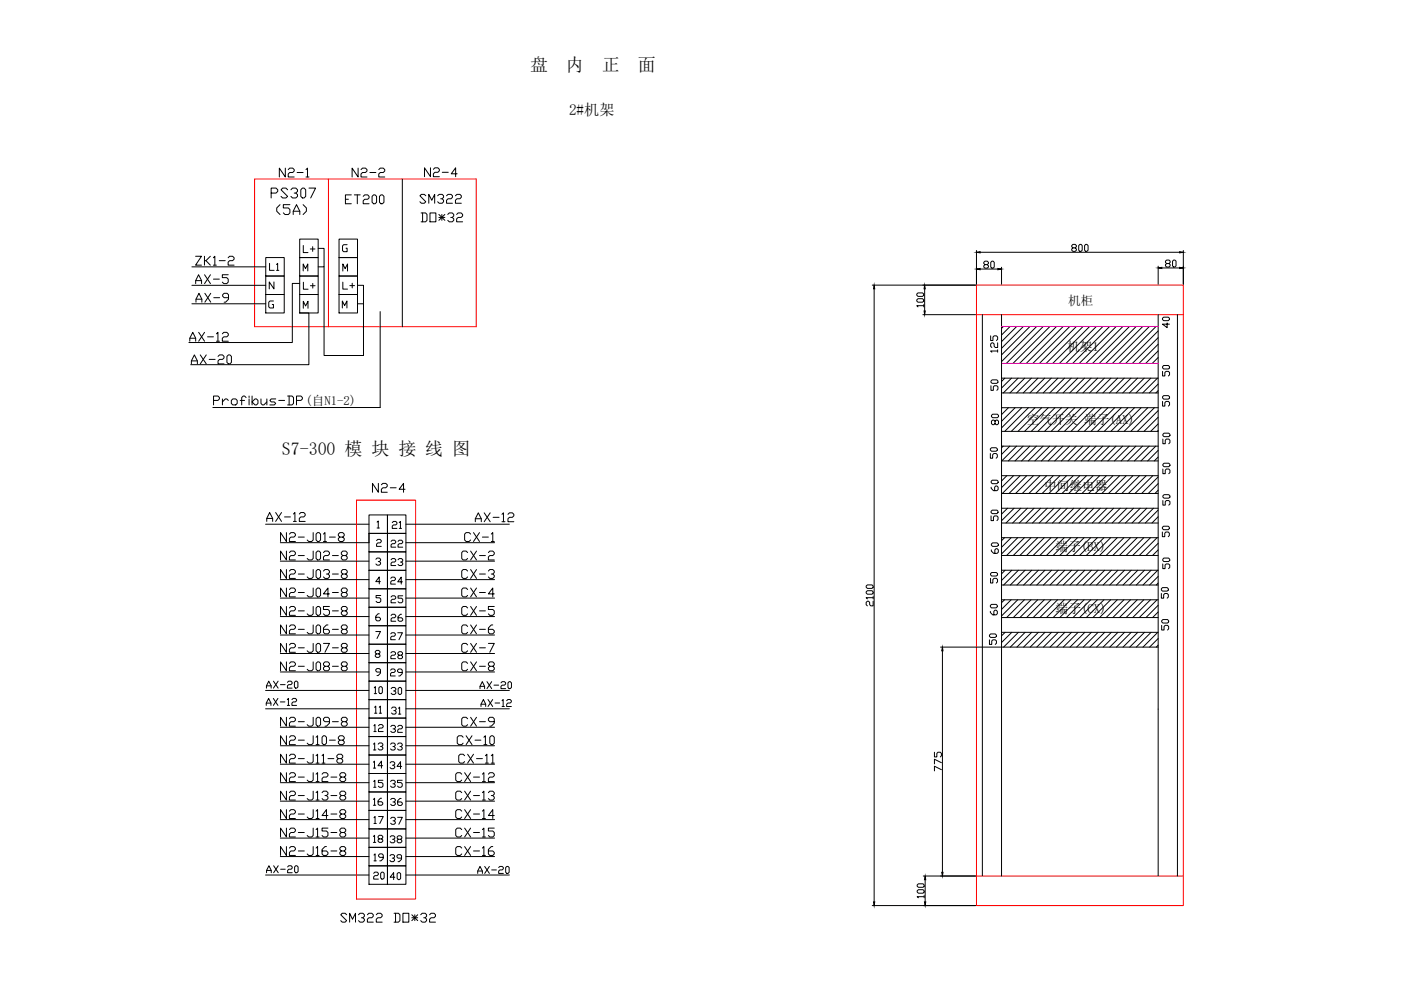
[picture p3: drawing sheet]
<svg xmlns="http://www.w3.org/2000/svg" width="297mm" height="210mm" viewBox="0 0 297 210" stroke-linecap="round" stroke-linejoin="round" font-family="sans-serif">
<!-- layer: 0 -->
<path d="M69.6 38h31.4v31.3h-31.4v-31.3h-15.6v31.3h15.6M207 60.5h43.9v131.5h-43.9zM207 66.7h43.9M75.6 106h12.5v84.6h-12.5zM207 185.7h43.9" fill="none" stroke="#f00" stroke-width=".21"/>
<g fill="none" stroke="#000" stroke-width=".21">
<path d="M85.3 38v31.3M40.7 56.6h15.6M56.3 58.5h4v3.9h-4zM58.1 59.8v1.5l-1-1.5v1.5M63.5 54.6h4v3.9h-4zM64.3 57.4v-1.4l.5 1 .5-1v1.4M67.5 52.7h1.2v3.9h-1.2M68.7 56.6v18.8h8.4v-11M71.9 54.6h3.9v3.9h-3.9zM71.9 50.7h3.9v3.9h-3.9zM72.7 57.5v-1.5l.5 1 .5-1v1.5M73.6 51.9h-.7l-.3 .2v1l.3 .3h.7v-.8h-.2"/>
<path d="M207 53.1v7.2M207.8 53.5h42.3M207.8 57h3.8M208.8 56.1l-.2-.2v-.3l.2-.2h.5l.3 .2v.3l-.3 .2h-.5l-.2 .3v.2l.2 .3h.5l.3-.3v-.2l-.3-.3M210.1 55.6l.2-.2h.3l.2 .2v1l-.2 .3-.5-.3zM212.3 56.7v3.6M227.5 52.6l-.3-.3v-.2l.3-.3h.5l.2 .3v.2l-.2 .3h-.5l-.3 .2v.2l.3 .3h.5l.2-.3v-.2l-.2-.2M228.7 52.1l.3-.3h.2l.2 .3v.9l-.2 .3h-.2l-.3-.3zM230.2 51.8h.2l.3 .3v.9l-.3 .3h-.2l-.2-.3v-.9zM245.6 56.4v3.9M246.3 56.8h3.8M247.4 55.9l-.3-.3v-.2l.3-.3h.5l.2 .3v.2l-.2 .3h-.5l-.3 .2v.3l.3 .2h.5l.2-.2v-.3l-.2-.2"/>
<path d="M248.6 55.4l.2-.3 .5 .3v1l-.2 .2h-.3l-.2-.2zM250.9 53.1v7.2M40.7 60.5h15.6M40.7 64.4h15.6M56.3 62.4h4v4h-4zM58 63.8h-.8l-.2 .3v1l.2 .2h.8v-.7h-.3M63.5 62.4h4v4h-4zM63.5 60.1h-1.5v12.5h-22M63.5 66.4h2v10.9h-25.1M64.3 65.4v-1.5l.5 1 .5-1v1.5M71.9 62.4h3.9v4h-3.9zM72.6 65.3v-1.5l.5 1 .5-1v1.5"/>
<path d="M75.8 60.5h1.3v3.9h-1.3M80.6 66.1v20.3h-35.5M184.9 60.5h21.9M185.3 61.2v130M194.4 63.6l.2-.3h1l.3 .3v.2l-.3 .3h-1l-.2-.3zM194.4 62.3l.2-.2h1l.3 .2v.3l-.3 .2h-1l-.2-.2zM195.7 66.7h11.1M195.9 64.8h-1.5l.2 .3M195.9 64.6v.5M196 61.2v4.7M208.3 66.7v119M212.3 66.7v13.5h33.3"/>
<path d="M215.6 69.2l-3.3 3.2M217 69.2l-4.7 4.7M218.4 69.2l-6.1 6M219.8 69.2l-7.5 7.5M221.2 69.2l-7.8 7.8M222.6 69.2l-7.8 7.8M224 69.2l-7.8 7.8M225.4 69.2l-7.8 7.8M226.8 69.2l-7.8 7.8M228.2 69.2l-7.8 7.8M229.6 69.2l-7.8 7.8M231 69.2l-7.8 7.8"/>
<path d="M232.5 69.2l-7.9 7.8M233.8 69.2l-7.8 7.8M235.3 69.2l-7.9 7.8M236.7 69.2l-7.9 7.8M238.1 69.2l-7.8 7.8M239.5 69.2l-7.9 7.8M240.9 69.2l-7.8 7.8M242.3 69.2l-7.8 7.8M243.7 69.2l-7.8 7.8M245.1 69.2l-7.8 7.8M245.6 66.7v119M245.6 70.2l-6.9 6.8"/>
<path d="M245.6 71.6l-5.5 5.4M245.6 73l-4.1 4M245.6 74.4l-2.7 2.6M249.6 66.7v119M45.3 84.9h.9l.3-.3v-.3l-.3-.3h-.9v1.9M47.2 84.6v1.3M48.4 84.9l-.3-.3h-.3l-.6 .6M49 84.9l.4-.3h.6l.3 .3v.6l-.3 .4h-.6l-.4-.4zM50.9 84.9h1M52.2 84.3l-.3-.3h-.3l-.4 .3v1.6M52.8 84v.3M52.8 84.6v1.3"/>
<path d="M53.4 84v1.9M54.1 84.6h.3l.3 .3v.6l-.3 .4h-.3l-.7-.7zM55.3 84.6v.9l.3 .4h.3l.7-.7M56.6 84.6v1.3M58.5 84.6h-1l-.3 .3 .3 .3h.6l.4 .3-.4 .4h-.9M59.1 84.9h1.2M61 84h.9l.3 .3v1.2l-.3 .4h-.9M61.3 84v1.9M62.9 84.9h.9l.3-.3v-.3l-.3-.3h-.9v1.9M212.3 80.2v3.1h33.3M212.3 83.3v3.1h33.3M212.3 86.4v5.1h33.3"/>
<path d="M212.3 91.5v3.1h33.3M212.3 94.6v3.1h33.3M212.3 97.7v3.2h33.3M214.5 80.2l-2.2 2.1M215.2 86.4l-2.9 2.9M215.5 94.6l-3.1 3.1M215.9 80.2l-3.2 3.1M216.6 86.4l-4.3 4.3M216.9 94.6l-3.1 3.1M217.3 80.2l-3.2 3.1M218 86.4l-5 5.1M218.3 94.6l-3.1 3.1"/>
<path d="M218.7 80.2l-3.2 3.1M219.4 86.4l-5 5.1M219.7 94.6l-3.1 3.1M220.1 80.2l-3.2 3.1M220.9 86.4l-5.1 5.1M221.1 94.6l-3.1 3.1M221.5 80.2l-3.1 3.1M222.3 86.4l-5.1 5.1M222.5 94.6l-3.1 3.1M222.9 80.2l-3.1 3.1M223.7 86.4l-5 5.1M223.9 94.6l-3.1 3.1"/>
<path d="M224.3 80.2l-3.1 3.1M225.1 86.4l-5.1 5.1M225.4 94.6l-3.2 3.1M225.7 80.2l-3.1 3.1M226.5 86.4l-5 5.1M226.8 94.6l-3.2 3.1M227.1 80.2l-3.1 3.1M227.9 86.4l-5 5.1M228.2 94.6l-3.2 3.1M228.5 80.2l-3.1 3.1M229.3 86.4l-5 5.1M229.6 94.6l-3.2 3.1"/>
<path d="M229.9 80.2l-3.1 3.1M230.7 86.4l-5 5.1M231 94.6l-3.1 3.1M231.3 80.2l-3.1 3.1M232.1 86.4l-5 5.1M232.4 94.6l-3.1 3.1M232.7 80.2l-3.1 3.1M233.5 86.4l-5 5.1M233.8 94.6l-3.1 3.1M234.1 80.2l-3.1 3.1M234.9 86.4l-5 5.1M235.2 94.6l-3.1 3.1"/>
<path d="M235.5 80.2l-3.1 3.1M236.3 86.4l-5 5.1M236.6 94.6l-3.1 3.1M237 80.2l-3.2 3.1M237.7 86.4l-5 5.1M238 94.6l-3.1 3.1M238.4 80.2l-3.2 3.1M239.1 86.4l-5 5.1M239.4 94.6l-3.1 3.1M239.8 80.2l-3.2 3.1M240.5 86.4l-5 5.1M240.8 94.6l-3.1 3.1"/>
<path d="M241.2 80.2l-3.2 3.1M241.9 86.4l-5 5.1M242.2 94.6l-3.1 3.1M242.6 80.2l-3.1 3.1M243.4 86.4l-5.1 5.1M243.6 94.6l-3.1 3.1M244 80.2l-3.1 3.1M244.8 86.4l-5 5.1M245 94.6l-3.1 3.1M245.4 80.2l-3.1 3.1M245.6 81.4l-1.9 1.9M245.6 88.5l-3.1 3"/>
<path d="M245.6 87.1l-4.4 4.4M245.6 95.5l-2.3 2.2M56.3 111.1h21.9M59.4 119h18.8M78.2 117h3.9v3.9h-3.9zM78.2 113.1h3.9v3.9h-3.9zM78.2 109.2h3.9v3.9h-3.9zM78.2 113.1v2h-18.8M79.7 118.6l.2-.3h.5l.3 .3v.2l-.5 .3M79.8 114.6l.3-.2h.5l.2 .2v.3l-.2 .2h-.5l-.3 .3v.4h1M79.9 110.7l.3-.2v1.5M79.9 112h.5"/>
<path d="M80.4 119.1l.3 .2v.3l-.3 .2h-.5l-.2-.2M86.1 111.1h21.9M86.1 119h18.8M86.1 115.1h18.8M212.3 100.9v3.7h33.3M212.3 104.6v3.2h33.3M212.3 107.8v3.1h33.3M212.3 110.9v3.1h33.3M212.3 114v3.8h33.3M212.3 117.8v3.1h33.3M214.4 114l-2.1 2M214.9 100.9l-2.6 2.5"/>
<path d="M215 107.8l-2.7 2.6M215.8 114l-3.5 3.5M216.3 100.9l-3.8 3.7M216.4 107.8l-3.1 3.1M217.2 114l-3.8 3.8M217.7 100.9l-3.8 3.7M217.8 107.8l-3.1 3.1M218.6 114l-3.8 3.8M219.1 100.9l-3.8 3.7M219.2 107.8l-3.1 3.1M220 114l-3.8 3.8M220.5 100.9l-3.8 3.7"/>
<path d="M220.6 107.8l-3.1 3.1M221.4 114l-3.7 3.8M221.9 100.9l-3.8 3.7M222 107.8l-3.1 3.1M222.8 114l-3.7 3.8M223.3 100.9l-3.7 3.7M223.5 107.8l-3.2 3.1M224.2 114l-3.7 3.8M224.7 100.9l-3.7 3.7M224.9 107.8l-3.2 3.1M225.6 114l-3.7 3.8M226.1 100.9l-3.7 3.7"/>
<path d="M226.3 107.8l-3.2 3.1M227 114l-3.7 3.8M227.5 100.9l-3.7 3.7M227.7 107.8l-3.2 3.1M228.5 114l-3.8 3.8M228.9 100.9l-3.7 3.7M229.1 107.8l-3.1 3.1M229.8 114l-3.7 3.8M230.4 100.9l-3.8 3.7M230.5 107.8l-3.1 3.1M231.2 114l-3.7 3.8M231.8 100.9l-3.8 3.7"/>
<path d="M231.9 107.8l-3.1 3.1M232.7 114l-3.8 3.8M233.2 100.9l-3.8 3.7M233.3 107.8l-3.1 3.1M234.1 114l-3.8 3.8M234.6 100.9l-3.8 3.7M234.7 107.8l-3.1 3.1M235.5 114l-3.8 3.8M236 100.9l-3.8 3.7M236.1 107.8l-3.1 3.1M236.9 114l-3.8 3.8M237.4 100.9l-3.8 3.7"/>
<path d="M237.5 107.8l-3.1 3.1M238.3 114l-3.8 3.8M238.8 100.9l-3.8 3.7M238.9 107.8l-3.1 3.1M239.7 114l-3.8 3.8M240.2 100.9l-3.8 3.7M240.3 107.8l-3.1 3.1M241.1 114l-3.8 3.8M241.6 100.9l-3.8 3.7M241.7 107.8l-3.1 3.1M242.5 114l-3.7 3.8M243 100.9l-3.8 3.7"/>
<path d="M243.1 107.8l-3.1 3.1M243.9 114l-3.7 3.8M244.4 100.9l-3.8 3.7M244.6 107.8l-3.2 3.1M245.3 114l-3.7 3.8M245.6 102.5l-2.1 2.1M245.6 115.2l-2.6 2.6M245.6 108.1l-2.8 2.8M245.6 101.1l-3.5 3.5M59.4 138.6h18.8M59.4 134.6h18.8M59.4 130.7h18.8"/>
<path d="M59.4 126.8h18.8M59.4 122.9h18.8M78.2 136.6h3.9v3.9h-3.9zM78.2 132.7h3.9v3.9h-3.9zM78.2 128.8h3.9v3.9h-3.9zM78.2 124.8h3.9v4h-3.9zM78.2 120.9h3.9v3.9h-3.9zM79.7 133.9h1l-.8 1.5M79.8 138.6l-.2-.2v-.2l.2-.3h.5l.3 .3v.2l-.3 .2h-.5l-.2 .3v.2l.2 .3h.5l.3-.3v-.2l-.3-.3M80.4 130.1h-.2l-.5 .5v.8l.2 .2h.5l.3-.2v-.3l-.3-.2h-.7M80.6 123.3h-.9l.7-1v1.5M80.7 126.3h-1v.4h.8l.2 .3v.5l-.2 .2h-.5l-.3-.2"/>
<path d="M86.1 138.6h18.8M86.1 134.6h18.8M86.1 130.7h18.8M86.1 126.8h18.8M86.1 122.9h18.8M183.6 124.2l.3-.2h1l.2 .2v.3l-.2 .3h-1l-.3-.3zM183.9 125.2h1l.2 .5-.2 .3h-1l-.3-.3v-.2zM185.1 127.5v1h-.5l-.2-.3v-.5l-.2-.2h-.3l-.3 .2v.5l.3 .3M185.1 126.7h-1.5l.3 .3M185.1 126.5v.5M199.4 137.2h12.8M199.8 138v47"/>
<path d="M212.3 120.9v3.1h33.3M212.3 124v61.7M212.3 137.2h33.3M212.3 127.2h33.3M212.3 130.9h33.3M212.3 134.1h33.3M214.4 127.2l-2.1 2M214.5 120.9l-2.2 2.2M214.5 134.1l-2.2 2.1M215.8 127.2l-3.5 3.4M215.9 120.9l-3.1 3.1M215.9 134.1l-3.1 3.1"/>
<path d="M217.2 127.2l-3.8 3.7M217.3 120.9l-3.1 3.1M217.3 134.1l-3.1 3.1M218.6 127.2l-3.8 3.7M218.7 120.9l-3.1 3.1M218.7 134.1l-3.1 3.1M220 127.2l-3.8 3.7M220.2 120.9l-3.2 3.1M220.2 134.1l-3.2 3.1M221.4 127.2l-3.7 3.7M221.6 120.9l-3.2 3.1M221.6 134.1l-3.2 3.1"/>
<path d="M222.8 127.2l-3.7 3.7M222.9 120.9l-3.1 3.1M222.9 134.1l-3.1 3.1M224.2 127.2l-3.7 3.7M224.4 120.9l-3.2 3.1M224.4 134.1l-3.2 3.1M225.6 127.2l-3.7 3.7M225.8 120.9l-3.2 3.1M225.8 134.1l-3.2 3.1M227 127.2l-3.7 3.7M227.2 120.9l-3.2 3.1M227.2 134.1l-3.2 3.1"/>
<path d="M228.5 127.2l-3.8 3.7M228.6 120.9l-3.2 3.1M228.6 134.1l-3.2 3.1M229.8 127.2l-3.7 3.7M230 120.9l-3.1 3.1M230 134.1l-3.1 3.1M231.2 127.2l-3.7 3.7M231.4 120.9l-3.1 3.1M231.4 134.1l-3.1 3.1M232.7 127.2l-3.8 3.7M232.8 120.9l-3.1 3.1M232.8 134.1l-3.1 3.1"/>
<path d="M234.1 127.2l-3.8 3.7M234.2 120.9l-3.1 3.1M234.2 134.1l-3.1 3.1M235.5 127.2l-3.8 3.7M235.6 120.9l-3.1 3.1M235.6 134.1l-3.1 3.1M236.9 127.2l-3.8 3.7M237 120.9l-3.1 3.1M237 134.1l-3.1 3.1M238.3 127.2l-3.8 3.7M238.4 120.9l-3.1 3.1M238.4 134.1l-3.1 3.1"/>
<path d="M239.7 127.2l-3.8 3.7M239.8 120.9l-3.1 3.1M239.8 134.1l-3.1 3.1M241.1 127.2l-3.8 3.7M241.2 120.9l-3.1 3.1M241.2 134.1l-3.1 3.1M242.5 127.2l-3.7 3.7M242.7 120.9l-3.2 3.1M242.7 134.1l-3.2 3.1M243.9 127.2l-3.7 3.7M244.1 120.9l-3.2 3.1M244.1 134.1l-3.2 3.1"/>
<path d="M245.3 127.2l-3.7 3.7M245.5 120.9l-3.2 3.1M245.5 134.1l-3.2 3.1M245.6 135.4l-1.9 1.8M245.6 136.8l-.4 .4M245.6 128.3l-2.6 2.6M56.3 150.3h21.9M56.3 146.4h21.9M59.4 158.1h18.8M59.4 154.2h18.8M59.4 142.5h18.8M78.2 140.5h3.9v3.9h-3.9z"/>
<path d="M80.7 142.5h-.8l-.2-.3v-.2l.2-.2h.5l.3 .2v.7l-.5 .5h-.3M86.1 150.3h21.9M86.1 146.4h21.9M86.1 158.1h18.8M86.1 154.2h18.8M86.1 142.5h18.8M198.1 159.5v1h.5v-.8l.3-.2h.5l.2 .2v.5l-.2 .3M59.4 177.7h18.8M59.4 173.8h18.8M59.4 169.9h18.8M59.4 165.9h18.8M59.4 162h18.8"/>
<path d="M86.1 177.7h18.8M86.1 173.8h18.8M86.1 169.9h18.8M86.1 165.9h18.8M86.1 162h18.8M199.6 163.2l-1.5-.7v.9M199.6 161.7l-1.5-.7v1M56.3 185.5h21.9M59.4 181.6h18.8M86.1 185.5h21.9M86.1 181.6h18.8M184.9 192h21.9"/>
<path d="M194.5 188.9l.2-.3h1l.2 .3v.2l-.2 .3h-1l-.2-.3zM194.5 187.6l.2-.2h1l.2 .5-.2 .2h-1l-.2-.2zM195.7 185.7h11.1M195.9 190.1h-1.4l.2 .3M195.9 189.9v.5M196.2 186.5v4.7"/>
</g>
<g fill="#000" stroke="#000" stroke-width=".21">
<path d="M207 53.5l.8-.1v.2zM207 57l.8-.1v.3zM211.6 56.9l.7 .1-.7 .2zM245.6 56.8l.7-.1v.2zM250.1 53.4l.8 .1-.8 .1zM250.1 56.7l.8 .1-.8 .1zM185.3 60.5l.2 .7h-.3zM196 60.5l.2 .7h-.3zM195.9 65.9h.3l-.2 .8zM199.8 137.2l.1 .8h-.2zM185.2 191.2h.3l-.2 .8zM196.2 185.7l.1 .8h-.3z"/>
<path d="M196 191.2h.3l-.1 .8zM199.7 185h.2l-.1 .7z"/>
</g>
<path d="M212.3 69.2h33.3M212.3 77h33.3" fill="none" stroke="#f0f" stroke-width=".21"/>
<g font-size="5.3">
<text x="89.3" y="38.8">N2-4</text>
<text x="57.9" y="46.6">(5A)</text>
<text x="88.2" y="44.5">SM322</text>
<text x="88.5" y="48.3">DO*32</text>
<text x="39.5" y="73.7">AX-12</text>
<text x="58.6" y="143.6">N2-J08-8</text>
<text x="58.6" y="139.7">N2-J07-8</text>
<text x="97" y="143.6">CX-8</text>
<text x="97" y="139.7">CX-7</text>
<text x="58.6" y="178.9">N2-J15-8</text>
<text x="95.6" y="178.9">CX-15</text>
<text x="58.6" y="182.7">N2-J16-8</text>
<text x="95.6" y="182.7">CX-16</text>
<text x="71.3" y="196.8">SM322 DO*32</text>
</g>
<g font-size="4.9">
<text x="58.2" y="38.8">N2-1</text>
<text x="73.7" y="38.8">N2-2</text>
<text x="56.4" y="43">PS307</text>
<text x="72.3" y="44.5">ET200</text>
<text x="40.6" y="57.5">ZK1-2</text>
<text x="40.6" y="61.4">AX-5</text>
<text x="40.6" y="65.3">AX-9</text>
<text x="39.9" y="78.3">AX-20</text>
<text x="213.1" y="91.4" transform="rotate(-90 213.1 91.4)">80</text>
<text x="249.4" y="95.2" transform="rotate(-90 249.4 95.2)">50</text>
<text x="249.4" y="101.6" transform="rotate(-90 249.4 101.6)">50</text>
<text x="78" y="105.5">N2-4</text>
<text x="55.7" y="111.8">AX-12</text>
<text x="99.8" y="111.8">AX-12</text>
<text x="249.4" y="108.3" transform="rotate(-90 249.4 108.3)">50</text>
<text x="58.6" y="119.9">N2-J02-8</text>
<text x="58.6" y="116.1">N2-J01-8</text>
<text x="97" y="119.9">CX-2</text>
<text x="97.7" y="116.1">CX-1</text>
<text x="58.6" y="123.8">N2-J03-8</text>
<text x="81.8" y="125.2">24</text>
<text x="97" y="123.8">CX-3</text>
<text x="249.4" y="121.7" transform="rotate(-90 249.4 121.7)">50</text>
<text x="58.6" y="131.6">N2-J05-8</text>
<text x="58.6" y="127.7">N2-J04-8</text>
<text x="97" y="131.6">CX-5</text>
<text x="97" y="127.7">CX-4</text>
<text x="249.1" y="128.1" transform="rotate(-90 249.1 128.1)">50</text>
<text x="58.6" y="135.5">N2-J06-8</text>
<text x="97" y="135.5">CX-6</text>
<text x="58.6" y="155.2">N2-J09-8</text>
<text x="86.1" y="152.8" transform="rotate(-90 86.1 152.8)">31</text>
<text x="97" y="155.2">CX-9</text>
<text x="58.6" y="159.1">N2-J10-8</text>
<text x="81.8" y="156.6">32</text>
<text x="96" y="159.1">CX-10</text>
<text x="58.6" y="166.9">N2-J12-8</text>
<text x="58.6" y="163">N2-J11-8</text>
<text x="95.6" y="166.9">CX-12</text>
<text x="96.3" y="163">CX-11</text>
<text x="58.6" y="170.7">N2-J13-8</text>
<text x="78.3" y="168.3">15</text>
<text x="81.8" y="168.3">35</text>
<text x="81.8" y="172.2">36</text>
<text x="95.6" y="170.7">CX-13</text>
<text x="58.6" y="174.6">N2-J14-8</text>
<text x="95.6" y="174.6">CX-14</text>
</g>
<g font-size="4.4">
<text x="56.1" y="58.6">L1</text>
<text x="63.5" y="54.7">L+</text>
<text x="63.5" y="62.4">L+</text>
<text x="72" y="62.4">L+</text>
<text x="249.1" y="70.6" transform="rotate(-90 249.1 70.6)">40</text>
<text x="212.7" y="75.8" transform="rotate(-90 212.7 75.8)">125</text>
<text x="212.7" y="84" transform="rotate(-90 212.7 84)">50</text>
<text x="249.1" y="80.8" transform="rotate(-90 249.1 80.8)">50</text>
<text x="249.1" y="87.5" transform="rotate(-90 249.1 87.5)">50</text>
<text x="212.7" y="98.4" transform="rotate(-90 212.7 98.4)">50</text>
<text x="212.7" y="105.1" transform="rotate(-90 212.7 105.1)">60</text>
<text x="82.2" y="113.2">21</text>
<text x="212.7" y="111.5" transform="rotate(-90 212.7 111.5)">50</text>
<text x="82.2" y="117.1">22</text>
<text x="212.7" y="118.5" transform="rotate(-90 212.7 118.5)">60</text>
<text x="249.1" y="115" transform="rotate(-90 249.1 115)">50</text>
<text x="82.2" y="121">23</text>
<text x="212.7" y="124.9" transform="rotate(-90 212.7 124.9)">50</text>
<text x="82.2" y="129.1">25</text>
<text x="212.7" y="131.6" transform="rotate(-90 212.7 131.6)">60</text>
<text x="81.8" y="136.9">27</text>
<text x="82.2" y="133">26</text>
<text x="212.4" y="137.9" transform="rotate(-90 212.4 137.9)">50</text>
<text x="249.1" y="134.8" transform="rotate(-90 249.1 134.8)">50</text>
<text x="81.8" y="140.8">28</text>
<text x="55.7" y="147.1">AX-20</text>
<text x="78.3" y="148.2">10</text>
<text x="81.8" y="144.6">29</text>
<text x="82.2" y="148.5">30</text>
<text x="100.9" y="147.1">AX-20</text>
<text x="55.7" y="150.6">AX-12</text>
<text x="82.2" y="152.4" transform="rotate(-90 82.2 152.4)">11</text>
<text x="101.2" y="151">AX-12</text>
<text x="78.3" y="156.3">12</text>
<text x="78.3" y="160.2">13</text>
<text x="81.8" y="160.2">33</text>
<text x="78.3" y="164">14</text>
<text x="81.8" y="164">34</text>
<text x="78.3" y="171.8">16</text>
<text x="78.3" y="175.7">17</text>
<text x="78.3" y="179.9">18</text>
<text x="81.8" y="176">37</text>
<text x="81.8" y="179.9">38</text>
<text x="78.3" y="183.8">19</text>
<text x="81.8" y="183.8">39</text>
<text x="55.7" y="186.3">AX-20</text>
<text x="78.3" y="187.7">20</text>
<text x="81.8" y="187.7">40</text>
<text x="100.5" y="186.3">AX-20</text>
</g>
<g font-size="3.8">
<text x="112.4" y="15.2">盘</text>
<text x="120" y="15.2">内</text>
<text x="127.6" y="15.2">正</text>
<text x="135.2" y="15.2">面</text>
<text x="59.8" y="96.5">S7-300 模 块 接 线 图</text>
</g>
<text font-size="3.2" x="120.6" y="24.4">2#机架</text>
<g font-size="2.7">
<text x="226.5" y="64.8">机柜</text>
<text x="226.2" y="74.4">机架1</text>
<text x="64.7" y="85.9">(自N1-2)</text>
<text x="217.7" y="89.9">空气开关 端子(AX)</text>
<text x="221.4" y="103.9">中间继电器</text>
<text x="223.8" y="116.8">端子(BX)</text>
<text x="223.8" y="130">端子(CX)</text>
</g>
</svg>
